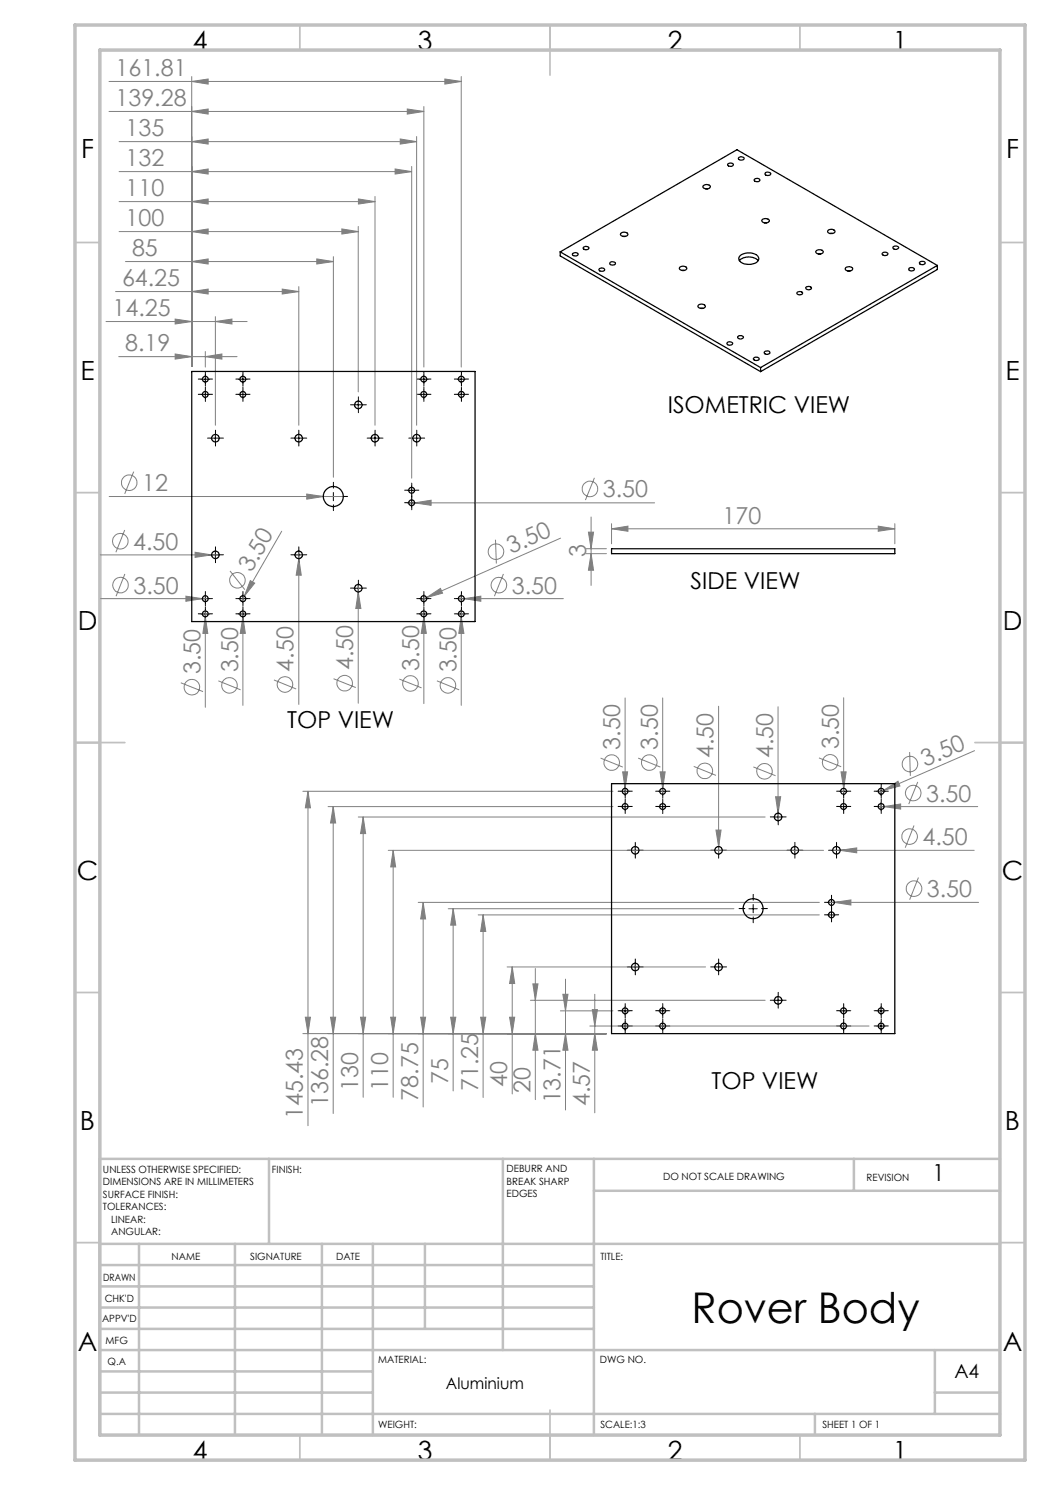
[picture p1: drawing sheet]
<svg xmlns="http://www.w3.org/2000/svg" width="210mm" height="297mm" viewBox="0 0 210 297" stroke-linecap="round" stroke-linejoin="round" font-family="sans-serif">
<g fill="none" stroke="#808080" stroke-width=".2">
<path d="M21.8 16.3h70.5M38.3 16.3l3.3-.5v1zM38.3 15.3v58M89 15.8l3.3 .5-3.3 .5zM92.3 15.3v58.1M21.8 22.3h63M23.8 34.3h58.5M23.8 28.3h59.5M38.3 34.3l3.3-.5v1zM38.3 28.3l3.3-.5v1zM38.3 22.3l3.3-.5v1zM71.7 39.8l3.3 .5-3.3 .5z"/>
<path d="M75 39.3v45.8M79 33.8l3.3 .5-3.3 .5zM80 27.8l3.3 .5-3.3 .5zM81.5 21.8l3.3 .5-3.3 .5zM82.3 33.3v62.3M83.3 27.3v57.8M84.8 21.3v52.1M23.1 58.3h36.7M23.8 46.3h47.8M23.8 40.3h51.2M25.1 52.3h41.6M38.3 58.3l3.3-.5v1z"/>
<path d="M38.3 52.3l3.3-.5v1zM38.3 46.3l3.3-.5v1zM38.3 40.3l3.3-.5v1zM56.4 57.8l3.4 .5-3.4 .5zM59.8 57.3v27.8M63.4 51.8l3.3 .5-3.3 .5zM66.7 51.3v44.2M68.4 45.8l3.2 .5-3.2 .5zM71.6 45.3v33.1M21.2 64.3h28.2M23.7 71.3h23.7M35 70.8l3.3 .5-3.3 .5z"/>
<path d="M35 63.8l3.3 .5-3.3 .5zM41.1 71.3l3.3-.5v1zM41.1 70.3v3.1M43.1 64.3l3.3-.5v1zM43.1 63.3v21.8M21.8 99.3h46.9M26.7 94.3l-1.8 4.5M61.3 98.8l3.4 .5-3.4 .5zM118.9 95.6l-1.8 4.4M20.1 111h23.7M20.1 119.7h21.5M24.9 106l-1.7 4.5"/>
<path d="M25 114.8l-1.8 4.4M37.2 119.2l3.3 .5-3.3 .6zM39 110.5l3.3 .5-3.3 .5zM46 114.2l3 3.7M48.9 119.2l-.6 1.1M50.1 116.1l.8 .5-2 2.6zM56.3 106.3l-7.4 12.9M59.8 111.7l.5 3.3h-1.1zM59.8 110.2v30.7M71.6 118.4l.6 3.3h-1zM71.6 116.9v23.7M81.7 100.6h49.2"/>
<path d="M82.9 100.6l3.3-.6v1.1zM85.3 119.5l2.8-1.8 .4 .9zM85.3 119.5l-1.1 .5M91.7 119.7h21M92.9 119.7l3.3-.5v1.1zM99.1 107.9l.2 4.8M100.7 114.8l-1.8 4.4M112.1 107.6l-26.8 11.9M117.2 109.7h4.1M117.2 110.7h4.1M117.7 106.4h1l-.5 3.3zM118.2 103.4v13.7"/>
<path d="M118.2 110.7l.5 3.3h-1zM122.3 105.8l3.3-.6v1.1zM122.3 104.7v4.1M122.3 105.8h56.7M175.6 105.2l3.4 .6-3.4 .5zM179 104.7v4.1M36.2 136.6l4.4 1.7M41.1 123.4l.5 3.3h-1zM41.1 122.2v19.3M43.7 136.2l4.4 1.8M48.6 123.4l.5 3.3h-1.1zM48.6 122.2v18.9"/>
<path d="M54.8 136l4.4 1.8M66.7 135.7l4.5 1.8M79.9 135.8l4.4 1.8M84.8 123.4l.5 3.3h-1.1zM84.8 122.2v18.5M87.4 136.2l4.4 1.8M92.3 123.4l.5 3.3h-1zM92.3 122.2v18.9M125 139.6v19.3M132.5 139.6v19.3M168.7 139.6v19.3M60.6 158.3h62"/>
<path d="M61.6 158.3v66.8M61.6 158.3l.5 3.3h-1zM120.1 151.6l4.5 1.8M124.5 154.4h1l-.5 3.3zM127.6 151.6l4.5 1.8M132 154.4h1l-.5 3.3zM138.7 153.3l4.5 1.8M143.7 141.2v29.6M150.7 153.4l4.4 1.7M155.1 159.3h1l-.5 3.4zM155.6 141.4v22.7M163.8 151.6l4.4 1.7"/>
<path d="M168.2 154.4h1l-.5 3.3zM176.8 158l2.8-1.8 .4 1zM176.8 158l-1.1 .5M181.9 150.4l.2 4.8M183.6 156.4l-1.8 4.4M194.9 150.1l-18.1 7.9M65.6 161.3h57M66.6 161.3v61.4M66.6 161.3l.5 3.3h-1zM71.6 163.4h81.4M72.6 163.4v56.1M72.6 163.4l.5 3.3h-1z"/>
<path d="M77.6 170.1h87.1M78.6 170.1v49.4M78.6 170.1l.5 3.3h-1zM143.2 166h1l-.5 3.3zM166.5 170.1h28.3M168 170.1l3.3-.5v1zM175.6 161.3h19.9M176.8 161.3l3.3-.5v1zM182.8 165.1l-1.8 4.4M183.7 175.5l-1.8 4.4M83.6 180.5h80.3M84.6 180.5v40.9"/>
<path d="M84.6 180.5l.5 3.3h-1zM89.6 181.7h57.2M90.6 181.7v36.5M90.6 181.7l.6 3.3h-1.1zM95.6 183h68.3M96.6 183v36.5M96.6 183l.6 3.3h-1.1zM101.4 193.4h39.7M102.4 193.4v25.4M102.4 193.4l.5 3.3h-1zM106.6 196.8h1l-.5 3.3zM107.1 193.7v26.2"/>
<path d="M112.6 198.9h1l-.5 3.3zM113.1 195.8v26.2M119 198.9v23.7M165.7 180.5h30M166.9 180.5l3.3-.5v1zM60.6 206.7h60.7M61.1 203.4h1l-.5 3.3zM66.1 203.4h1l-.5 3.3zM72.1 203.4h1l-.5 3.3zM78.1 203.4h1l-.5 3.3zM84.1 203.4h1l-.5 3.3zM90.1 203.4h1.1l-.6 3.3z"/>
<path d="M96.1 203.4h1.1l-.6 3.3zM101.9 203.4h1l-.5 3.3zM106.1 200.1h46.9M107.1 206.7l.5 3.3h-1zM112.1 202.2h10.5M113.1 206.7l.5 3.3h-1zM118 205.2h55.8M118.5 201.9h1l-.5 3.3zM119 206.7l.5 3.3h-1z"/>
<circle cx="25.9" cy="96.5" r="1.55"/>
<circle cx="118" cy="97.8" r="1.55"/>
<circle cx="24.1" cy="108.2" r="1.56"/>
<circle cx="24.1" cy="117" r="1.56"/>
<circle cx="47.5" cy="116.1" r="1.56"/>
<circle cx="99.2" cy="110.3" r="1.56"/>
<circle cx="99.8" cy="117" r="1.56"/>
<circle cx="38.4" cy="137.4" r="1.55"/>
<circle cx="45.9" cy="137.1" r="1.55"/>
<circle cx="57" cy="136.9" r="1.55"/>
<circle cx="68.9" cy="136.6" r="1.55"/>
<circle cx="82.1" cy="136.7" r="1.55"/>
<circle cx="89.6" cy="137.1" r="1.55"/>
<circle cx="122.3" cy="152.5" r="1.55"/>
<circle cx="129.8" cy="152.5" r="1.55"/>
<circle cx="141" cy="154.2" r="1.55"/>
<circle cx="152.9" cy="154.3" r="1.56"/>
<circle cx="166" cy="152.5" r="1.56"/>
<circle cx="182" cy="152.8" r="1.56"/>
<circle cx="182.7" cy="158.6" r="1.56"/>
<circle cx="181.9" cy="167.3" r="1.55"/>
<circle cx="182.8" cy="177.7" r="1.56"/>
</g>
<g fill="none" stroke="#000" stroke-width=".2" stroke-dasharray="15.2 1.3 1.3 1.3">
<path d="M40.2 75.8h-.5M40.2 78.9h-.5M41.1 75v-.6M41.1 76.6v.6M41.1 78v-.6M41.1 79.7v.6M41.9 75.8h.6M41.9 78.9h.6M47.8 75.8h-.6M47.8 78.9h-.6M48.6 75v-.6M48.6 76.6v.6"/>
<path d="M48.6 78v-.6M48.6 79.7v.6M49.4 75.8h.6M49.4 78.9h.6M83.9 75.8h-.5M83.9 78.9h-.5M84.8 75v-.6M84.8 76.6v.6M84.8 78v-.6M84.8 79.7v.6M85.6 75.8h.6M85.6 78.9h.6"/>
<path d="M91.5 75.8h-.6M91.5 78.9h-.6M92.3 75v-.6M92.3 76.6v.6M92.3 78v-.6M92.3 79.7v.6M93.1 75.8h.6M93.1 78.9h.6M42.3 87.6h-.8M43.1 86.8v-.8M43.1 88.5v.7M43.9 87.6h.8"/>
<path d="M58.9 87.6h-.7M59.8 86.8v-.8M59.8 88.5v.7M60.6 87.6h.7M65 99.3h-1.2M66.7 97.6v-1.1M68.3 99.3h1.2M70.8 81h-.7M71.7 80.1v-.7M71.7 81.8v.7M72.5 81h.8M74.2 87.6h-.8"/>
<path d="M75 86.8v-.8M75 88.5v.7M75.8 87.6h.8M81.5 98h-.6M82.3 97.2v-.6M82.3 98.9v.6M82.3 99.7v-.6M82.5 87.6h-.7M83.2 98h.6M83.3 86.8v-.8M83.3 88.5v.7M84.2 87.6h.7"/>
<path d="M40.2 119.7h-.5M41.1 118.9v-.6M41.9 119.7h.6M42.3 111h-.8M43.1 110.1v-.7M43.1 111.8v.7M43.9 111h.8M47.8 119.7h-.6M48.6 118.9v-.6M49.4 119.7h.6M58.9 111h-.7M59.8 110.1v-.7"/>
<path d="M59.8 111.8v.7M60.6 111h.7M66.7 101v1.1M70.8 117.6h-.7M71.7 116.8v-.8M71.7 118.5v.7M72.5 117.6h.8M81.5 100.5h-.6M82.3 101.4v.6M83.2 100.5h.6M83.9 119.7h-.5M84.8 118.9v-.6"/>
<path d="M85.6 119.7h.6M91.5 119.7h-.6M92.3 118.9v-.6M93.1 119.7h.6M40.2 122.8h-.5M41.1 120.6v.5M41.1 121.9v-.5M41.1 123.6v.6M41.9 122.8h.6M47.8 122.8h-.6M48.6 120.6v.5M48.6 121.9v-.5"/>
<path d="M48.6 123.6v.6M49.4 122.8h.6M83.9 122.8h-.5M84.8 120.6v.5M84.8 121.9v-.5M84.8 123.6v.6M85.6 122.8h.6M91.5 122.8h-.6M92.3 120.6v.5M92.3 121.9v-.5M92.3 123.6v.6M93.1 122.8h.6"/>
<path d="M124.2 158.2h-.6M125 157.4v-.6M125 159.1v.6M125.9 158.2h.6M131.7 158.2h-.6M132.5 157.4v-.6M132.5 159.1v.6M133.4 158.2h.6M167.9 158.2h-.6M168.7 157.4v-.6M168.7 159.1v.6M169.6 158.2h.6"/>
<path d="M175.4 158.2h-.6M176.2 157.4v-.6M176.2 159.1v.6M177.1 158.2h.6M124.2 161.3h-.6M125 160.5v-.6M125 162.1v.6M125.9 161.3h.6M126.2 170.1h-.7M127.1 169.2v-.7M127.1 170.9v.7M127.9 170.1h.7"/>
<path d="M131.7 161.3h-.6M132.5 160.5v-.6M132.5 162.1v.6M133.4 161.3h.6M142.9 170.1h-.8M143.7 169.2v-.7M143.7 170.9v.7M144.6 170.1h.7M154.8 163.4h-.7M155.6 162.6v-.8M155.6 164.2v.8M156.5 163.4h.7"/>
<path d="M158.1 170.1h-.7M159 169.2v-.7M159 170.9v.7M159.8 170.1h.8M166.3 179.6v-.5M166.5 170.1h-.8M167.3 169.2v-.7M167.3 170.9v.7M167.9 161.3h-.6M168.1 170.1h.8M168.7 160.5v-.6M168.7 162.1v.6"/>
<path d="M169.6 161.3h.6M175.4 161.3h-.6M176.2 160.5v-.6M176.2 162.1v.6M177.1 161.3h.6M126.2 193.4h-.7M127.1 192.6v-.8M127.1 194.2v.8M127.9 193.4h.7M142.9 193.4h-.8M143.7 192.6v-.8M143.7 194.2v.8"/>
<path d="M144.6 193.4h.7M149 181.7h-1.2M150.6 180.1v-1.2M150.6 183.4v1.2M152.3 181.7h1.2M155.6 199.2v-.7M165.5 180.5h-.6M165.5 183h-.6M166.3 181.3v.6M166.3 182.1v-.5M166.3 183.8v.6M167.1 180.5h.6"/>
<path d="M167.1 183h.6M124.2 202.1h-.6M124.2 205.2h-.6M125 201.3v-.6M125 203v.6M125 204.4v-.6M125 206v.6M125.9 202.1h.6M125.9 205.2h.6M131.7 202.1h-.6M131.7 205.2h-.6M132.5 201.3v-.6"/>
<path d="M132.5 203v.6M132.5 204.4v-.6M132.5 206v.6M133.4 202.1h.6M133.4 205.2h.6M154.8 200.1h-.7M155.6 200.9v.7M156.5 200.1h.7M167.9 202.1h-.6M167.9 205.2h-.6M168.7 201.3v-.6M168.7 203v.6"/>
<path d="M168.7 204.4v-.6M168.7 206v.6M169.6 202.1h.6M169.6 205.2h.6M175.4 202.1h-.6M175.4 205.2h-.6M176.2 201.3v-.6M176.2 203v.6M176.2 204.4v-.6M176.2 206v.6M177.1 202.1h.6M177.1 205.2h.6"/>
</g>
<g fill="none" stroke="#000" stroke-width=".2">
<path d="M40.2 75.8h1.7M40.2 78.9h1.7M41.1 75v1.7M41.1 78v1.7M47.7 75.8h1.7M47.7 78.9h1.7M48.6 75v1.7M48.6 78v1.7M83.9 75.8h1.7M83.9 78.9h1.7M84.8 75v1.7M84.8 78v1.7"/>
<path d="M91.4 75.8h1.7M91.4 78.9h1.7M92.3 75v1.7M92.3 78v1.7M42.3 87.6h1.6M43.1 86.8v1.7M58.9 87.6h1.7M59.8 86.8v1.7M65.8 99.3h1.7M66.7 98.5v1.7M70.8 81h1.7M71.6 80.1v1.7"/>
<path d="M74.2 87.6h1.6M75 86.8v1.7M81.5 98.1h1.6M82.3 97.2v1.7M82.3 99.7v1.7M82.5 87.6h1.7M83.3 86.8v1.7M40.2 119.7h1.7M41.1 118.9v1.7M42.3 111h1.6M43.1 110.1v1.7M47.7 119.7h1.7"/>
<path d="M48.6 118.9v1.7M58.9 111h1.7M59.8 110.1v1.7M70.8 117.6h1.7M71.6 116.8v1.7M81.5 100.6h1.6M83.9 119.7h1.7M84.8 118.9v1.7M91.4 119.7h1.7M92.3 118.9v1.7M40.2 122.8h1.7M41.1 122v1.6"/>
<path d="M47.7 122.8h1.7M48.6 122v1.6M83.9 122.8h1.7M84.8 122v1.6M91.4 122.8h1.7M92.3 122v1.6M124.2 158.3h1.7M125 157.4v1.7M131.7 158.3h1.6M132.5 157.4v1.7M167.9 158.3h1.6M168.7 157.4v1.7"/>
<path d="M175.4 158.3h1.7M176.2 157.4v1.7M124.2 161.3h1.7M125 160.5v1.6M126.2 170.1h1.7M127 169.2v1.7M131.7 161.3h1.6M132.5 160.5v1.6M142.9 170.1h1.6M143.7 169.2v1.7M154.8 163.4h1.7M155.6 162.6v1.6"/>
<path d="M158.1 170.1h1.7M159 169.2v1.7M166.3 179.7v1.6M166.4 170.1h1.7M167.3 169.2v1.7M167.9 161.3h1.6M168.7 160.5v1.6M175.4 161.3h1.7M176.2 160.5v1.6M126.2 193.4h1.7M127 192.6v1.6M142.9 193.4h1.6"/>
<path d="M143.7 192.6v1.6M149.8 181.7h1.6M150.6 180.9v1.7M155.6 199.2v1.7M165.5 180.5h1.6M165.5 183h1.6M166.3 182.1v1.7M124.2 202.2h1.7M124.2 205.2h1.7M125 201.3v1.7M125 204.4v1.7M131.7 202.2h1.6"/>
<path d="M131.7 205.2h1.6M132.5 201.3v1.7M132.5 204.4v1.7M154.8 200.1h1.7M167.9 202.2h1.6M167.9 205.2h1.6M168.7 201.3v1.7M168.7 204.4v1.7M175.4 202.2h1.7M175.4 205.2h1.7M176.2 201.3v1.7M176.2 204.4v1.7"/>
</g>
<g fill="none" stroke="#c0c0c0" stroke-width=".35">
<path d="M60 5v5M110 5v10M160 5v5M15 48.5h5M200 48.5h5M15 98.5h5M200 98.5h5M15 148.5h10M195 148.5h10M15 198.5h5M200 198.5h5M15 248.5h5"/>
<path d="M200 248.5h5M60 287v5M110 282v10M160 287v5"/>
</g>
<g fill="none" stroke="#c0c0c0" stroke-width=".5">
<path d="M53.8 231.8v17M100.6 231.8v38.2M118.8 231.8v55.2M118.8 238.2h81.2M170.8 231.8v6.4M200 231.8h-180v55.2M20 248.8h180M20 257.3h98.8M20 253h98.8M27.8 248.8v38.2M47 248.8v38.2M64.4 248.8v38.2"/>
<path d="M74.6 248.8v38.2M85 248.8v17M20 265.8h98.8M20 261.5h98.8M20 278.5h54.6M20 274.3h54.6M20 270h180M187 278.5h13M187 270v12.8M20 282.8h180M163 282.8v4.2"/>
</g>
<path d="M15 5h190v287h-190zM20 10h180v277h-180z" fill="none" stroke="#c0c0c0" stroke-width=".7"/>
<g fill="#808080">
<path d="M37.2 119.2l3.3 .5-3.3 .6z"/>
<path d="M39 110.5l3.3 .5-3.3 .5z"/>
<path d="M166.9 180.5l3.3-.5v1z"/>
<path d="M61.3 98.8l3.4 .5-3.4 .5z"/>
<path d="M176.8 158l2.8-1.8 .4 1z"/>
<path d="M85.3 119.5l2.8-1.8 .4 .9z"/>
<path d="M50.1 116.1l.8 .5-2 2.6z"/>
<path d="M168.2 154.4h1l-.5 3.3z"/>
<path d="M41.1 123.4l.5 3.3h-1z"/>
<path d="M143.2 166h1l-.5 3.3z"/>
<path d="M124.5 154.4h1l-.5 3.3z"/>
<path d="M168 170.1l3.3-.5v1z"/>
<path d="M122.3 105.8l3.3-.6v1.1zM175.6 105.2l3.4 .6-3.4 .5zM35 70.8l3.3 .5-3.3 .5zM41.1 71.3l3.3-.5v1zM35 63.8l3.3 .5-3.3 .5zM43.1 64.3l3.3-.5v1zM38.3 58.3l3.3-.5v1zM56.4 57.8l3.4 .5-3.4 .5zM38.3 52.3l3.3-.5v1zM63.4 51.8l3.3 .5-3.3 .5zM38.3 46.3l3.3-.5v1zM68.4 45.8l3.2 .5-3.2 .5zM38.3 40.3l3.3-.5v1zM71.7 39.8l3.3 .5-3.3 .5zM38.3 34.3l3.3-.5v1zM79 33.8l3.3 .5-3.3 .5zM38.3 28.3l3.3-.5v1zM80 27.8l3.3 .5-3.3 .5zM38.3 22.3l3.3-.5v1zM81.5 21.8l3.3 .5-3.3 .5zM38.3 16.3l3.3-.5v1zM89 15.8l3.3 .5-3.3 .5z"/>
<path d="M113.1 206.7l.5 3.3h-1zM112.6 198.9h1l-.5 3.3zM107.1 206.7l.5 3.3h-1zM106.6 196.8h1l-.5 3.3zM96.1 203.4h1.1l-.6 3.3zM96.6 183l.6 3.3h-1.1zM90.1 203.4h1.1l-.6 3.3zM90.6 181.7l.6 3.3h-1.1zM84.1 203.4h1l-.5 3.3zM84.6 180.5l.5 3.3h-1zM72.1 203.4h1l-.5 3.3zM72.6 163.4l.5 3.3h-1zM66.1 203.4h1l-.5 3.3zM66.6 161.3l.5 3.3h-1zM61.1 203.4h1l-.5 3.3zM61.6 158.3l.5 3.3h-1zM78.1 203.4h1l-.5 3.3zM78.6 170.1l.5 3.3h-1zM101.9 203.4h1l-.5 3.3zM102.4 193.4l.5 3.3h-1zM119 206.7l.5 3.3h-1zM118.5 201.9h1l-.5 3.3z"/>
<path d="M48.6 123.4l-.6 3.3h1.1zM71.6 118.4l-.4 3.3h1zM92.3 123.4l-.5 3.3h1z"/>
<path d="M155.1 159.3l.5 3.4 .5-3.4zM132 154.4l.5 3.3 .5-3.3z"/>
<path d="M59.8 111.7l-.6 3.3h1.1zM84.8 123.4l-.6 3.3h1.1z"/>
<path d="M117.7 106.4h1l-.5 3.3zM118.2 110.7l.5 3.3h-1z"/>
<path d="M176.8 161.3l3.3 .5v-1zM92.9 119.7l3.3 .6v-1.1zM82.9 100.6l3.3 .5v-1.1z"/>
</g>
<g fill="none" stroke="#000" stroke-width=".25">
<path d="M140.7 37.1a.92 .92 0 0 1 1.4 .3 .83 .83 0 0 1-.8 .4 .83 .83 0 0 1-.7-.5zM141.1 37.7h.5M145.6 32.8a.64 .64 0 0 1 1 .2 .67 .67 0 0 1-1.1-.1zM147.8 31.5a.64 .64 0 0 1 1 .3 .6 .6 0 0 1-.6 .2 .6 .6 0 0 1-.5-.4zM150.9 35.9a.65 .65 0 0 1 1.1 .2 .71 .71 0 0 1-1.2-.1zM153.1 34.5a.84 .84 0 0 1 1.1 .2 .64 .64 0 0 1-.6 .4 .64 .64 0 0 1-.6-.4zM112 50.4l40.1 23.1M112 50.4l35.4-20.5 40.1 23.2M112 50.4v.8l40.1 23.1M114.5 50.7a.64 .64 0 0 1 1.1 .2 .67 .67 0 0 1-1.1-.1zM116.7 49.5a.64 .64 0 0 1 1.1 .2 .6 .6 0 0 1-.7 .3 .6 .6 0 0 1-.4-.5zM119.8 53.8a.65 .65 0 0 1 1.1 .2 .71 .71 0 0 1-1.1-.1z"/>
<path d="M122.1 52.5a.78 .78 0 0 1 1 .2 .61 .61 0 0 1-.6 .3 .61 .61 0 0 1-.5-.4zM124.1 46.7a.85 .85 0 0 1 1.5 .3 .85 .85 0 0 1-1.5-.2zM124.6 47.3h.5M135.9 53.5a.95 .95 0 0 1 1.5 .2 .81 .81 0 0 1-.8 .4 .81 .81 0 0 1-.7-.5zM136.4 54.1h.5M147.9 52.1a2.72 2.72 0 0 1 3.7 0M147.9 51.3a2.74 2.74 0 0 1 3.8 .1 1.2 1.2 0 0 1-1.4 1.4 2.14 2.14 0 0 1-2.6-1zM152.5 43.8a.8 .8 0 0 1 1.3 .5 .87 .87 0 0 1-1.4-.2zM152.9 44.6h.5M159.5 58.5a.58 .58 0 0 1 .6-.2 .58 .58 0 0 1 .4 .5 .65 .65 0 0 1-1.1-.2zM161.2 57.4a.58 .58 0 0 1 .6-.2 .58 .58 0 0 1 .4 .5 .65 .65 0 0 1-1.1-.2zM163.2 50.2a.89 .89 0 0 1 1.4 .2 .83 .83 0 0 1-.7 .4 .83 .83 0 0 1-.7-.5z"/>
<path d="M163.7 50.8h.4M165.6 46.1a.79 .79 0 0 1 .8-.3 .79 .79 0 0 1 .6 .6 .95 .95 0 0 1-1.5-.1zM166 46.7h.5M169.1 53.6a.87 .87 0 0 1 1.4 .2 .81 .81 0 0 1-.7 .4 .81 .81 0 0 1-.7-.5zM169.5 54.2h.5M176.5 50.7a.61 .61 0 0 1 .6-.3 .61 .61 0 0 1 .5 .5 .6 .6 0 0 1-.7 .2 .6 .6 0 0 1-.4-.4zM178.6 49.4a.63 .63 0 0 1 .6-.2 .63 .63 0 0 1 .5 .4 .6 .6 0 0 1-.6 .3 .6 .6 0 0 1-.5-.5zM181.9 53.6a.53 .53 0 0 1 .6-.1 .53 .53 0 0 1 .3 .5 .56 .56 0 0 1-.6 .2 .56 .56 0 0 1-.4-.5zM183.9 52.5a.64 .64 0 0 1 1.1 .2 .73 .73 0 0 1-1.1-.1zM187.5 53.1l-35.4 20.4M187.5 53.1v.8l-35.4 20.4M38.3 74.3h56.7v50h-56.7z"/>
<path d="M139.7 61.1a.92 .92 0 0 1 1.4 .2 .81 .81 0 0 1-.8 .4 .81 .81 0 0 1-.7-.5zM140.1 61.7h.5M145.5 68.5a.64 .64 0 0 1 1 .3 .6 .6 0 0 1-.6 .2 .6 .6 0 0 1-.5-.4zM147.6 67.3a.63 .63 0 0 1 .6-.2 .63 .63 0 0 1 .5 .5 .6 .6 0 0 1-.7 .2 .6 .6 0 0 1-.4-.5zM150.8 71.5a.54 .54 0 0 1 .7-.1 .54 .54 0 0 1 .3 .6 .72 .72 0 0 1-1.1-.3zM152.1 73.5v.8M153 70.3a.64 .64 0 0 1 1 .3 .69 .69 0 0 1-1.2-.1zM122.3 109.7h56.7v1h-56.7zM122.3 156.7h56.7v50h-56.7z"/>
<circle cx="41.1" cy="78.9" r=".58"/>
<circle cx="41.1" cy="75.8" r=".58"/>
<circle cx="48.6" cy="78.9" r=".59"/>
<circle cx="48.6" cy="75.8" r=".59"/>
<circle cx="84.8" cy="78.9" r=".59"/>
<circle cx="84.8" cy="75.8" r=".59"/>
<circle cx="92.3" cy="78.9" r=".59"/>
<circle cx="92.3" cy="75.8" r=".59"/>
<circle cx="43.1" cy="87.6" r=".76"/>
<circle cx="59.8" cy="87.6" r=".75"/>
<circle cx="66.7" cy="99.3" r="2"/>
<circle cx="71.7" cy="81" r=".76"/>
<circle cx="75" cy="87.6" r=".75"/>
<circle cx="82.3" cy="98.1" r=".59"/>
<circle cx="83.3" cy="87.6" r=".75"/>
<circle cx="41.1" cy="119.7" r=".58"/>
<circle cx="43.1" cy="111" r=".75"/>
<circle cx="48.6" cy="119.7" r=".59"/>
<circle cx="59.8" cy="111" r=".74"/>
<circle cx="71.7" cy="117.7" r=".75"/>
<circle cx="82.3" cy="100.6" r=".59"/>
<circle cx="84.8" cy="119.7" r=".59"/>
<circle cx="92.3" cy="119.7" r=".59"/>
<circle cx="41.1" cy="122.8" r=".58"/>
<circle cx="48.6" cy="122.8" r=".59"/>
<circle cx="84.8" cy="122.8" r=".59"/>
<circle cx="92.3" cy="122.8" r=".59"/>
<circle cx="125" cy="158.3" r=".58"/>
<circle cx="132.5" cy="158.3" r=".59"/>
<circle cx="168.7" cy="158.3" r=".59"/>
<circle cx="176.2" cy="158.3" r=".59"/>
<circle cx="125" cy="161.3" r=".58"/>
<circle cx="127" cy="170.1" r=".75"/>
<circle cx="132.5" cy="161.3" r=".59"/>
<circle cx="143.7" cy="170.1" r=".74"/>
<circle cx="155.6" cy="163.4" r=".75"/>
<circle cx="159" cy="170.1" r=".74"/>
<circle cx="167.3" cy="170.1" r=".74"/>
<circle cx="168.7" cy="161.3" r=".59"/>
<circle cx="176.2" cy="161.3" r=".59"/>
<circle cx="127.1" cy="193.4" r=".76"/>
<circle cx="143.7" cy="193.4" r=".75"/>
<circle cx="150.6" cy="181.7" r="2"/>
<circle cx="166.3" cy="180.5" r=".58"/>
<circle cx="166.3" cy="183" r=".58"/>
<circle cx="125" cy="202.2" r=".58"/>
<circle cx="125" cy="205.2" r=".58"/>
<circle cx="132.5" cy="202.1" r=".59"/>
<circle cx="132.5" cy="205.2" r=".59"/>
<circle cx="155.6" cy="200.1" r=".76"/>
<circle cx="168.7" cy="205.2" r=".59"/>
<circle cx="168.7" cy="202.1" r=".59"/>
<circle cx="176.2" cy="202.1" r=".59"/>
<circle cx="176.2" cy="205.2" r=".59"/>
</g>
<text font-size="8.5" x="138.3" y="264.5">Rover Body</text>
<g font-size="5.3">
<text x="38.5" y="9.9">4</text>
<text x="83.5" y="9.9">3</text>
<text x="133.6" y="9.9">2</text>
<text x="178.6" y="9.9">1</text>
<text x="16.2" y="31.7">F</text>
<text x="201.2" y="31.7">F</text>
<text x="16.1" y="75.9">E</text>
<text x="201.1" y="75.9">E</text>
<text x="15.5" y="125.9">D</text>
<text x="200.5" y="125.9">D</text>
<text x="15.4" y="175.9">C</text>
<text x="200.4" y="175.9">C</text>
<text x="16" y="225.9">B</text>
<text x="201" y="225.9">B</text>
<text x="15.5" y="270.2">A</text>
<text x="200.5" y="270.2">A</text>
<text x="38.5" y="291.9">4</text>
<text x="83.5" y="291.9">3</text>
<text x="133.6" y="291.9">2</text>
<text x="178.6" y="291.9">1</text>
</g>
<g font-size="4.7" fill="#808080">
<text x="23.1" y="15.3">161.81</text>
<text x="23.1" y="21.3">139.28</text>
<text x="25.1" y="27.3">135</text>
<text x="25.1" y="33.3">132</text>
<text x="25.1" y="39.3">110</text>
<text x="25.1" y="45.3">100</text>
<text x="26.4" y="51.3">85</text>
<text x="24.4" y="57.3">64.25</text>
<text x="22.5" y="63.3">14.25</text>
<text x="25" y="70.3">8.19</text>
<text x="28.4" y="98.2">12</text>
<text x="120.6" y="99.5">3.50</text>
<text x="144.5" y="104.7">170</text>
<text x="26.6" y="109.9">4.50</text>
<text x="102.3" y="110.8" transform="rotate(-24 102.3 110.8)">3.50</text>
<text x="117.2" y="111.4" transform="rotate(-90 117.2 111.4)">3</text>
<text x="26.7" y="118.7">3.50</text>
<text x="50.3" y="114.7" transform="rotate(-60 50.3 114.7)">3.50</text>
<text x="102.4" y="118.7">3.50</text>
<text x="40.1" y="134.9" transform="rotate(-90 40.1 134.9)">3.50</text>
<text x="47.6" y="134.5" transform="rotate(-90 47.6 134.5)">3.50</text>
<text x="58.7" y="134.3" transform="rotate(-90 58.7 134.3)">4.50</text>
<text x="70.7" y="134.1" transform="rotate(-90 70.7 134.1)">4.50</text>
<text x="83.8" y="134.1" transform="rotate(-90 83.8 134.1)">3.50</text>
<text x="91.3" y="134.5" transform="rotate(-90 91.3 134.5)">3.50</text>
<text x="124.1" y="149.9" transform="rotate(-90 124.1 149.9)">3.50</text>
<text x="131.6" y="149.9" transform="rotate(-90 131.6 149.9)">3.50</text>
<text x="167.8" y="149.9" transform="rotate(-90 167.8 149.9)">3.50</text>
<text x="142.7" y="151.6" transform="rotate(-90 142.7 151.6)">4.50</text>
<text x="154.6" y="151.7" transform="rotate(-90 154.6 151.7)">4.50</text>
<text x="185" y="153.3" transform="rotate(-23 185 153.3)">3.50</text>
<text x="185.2" y="160.3">3.50</text>
<text x="184.5" y="169">4.50</text>
<text x="185.4" y="179.4">3.50</text>
<text x="65.6" y="221.4" transform="rotate(-90 65.6 221.4)">136.28</text>
<text x="71.6" y="218.2" transform="rotate(-90 71.6 218.2)">130</text>
<text x="77.6" y="218.2" transform="rotate(-90 77.6 218.2)">110</text>
<text x="83.6" y="220.1" transform="rotate(-90 83.6 220.1)">78.75</text>
<text x="89.6" y="216.9" transform="rotate(-90 89.6 216.9)">75</text>
<text x="95.6" y="218.2" transform="rotate(-90 95.6 218.2)">71.25</text>
<text x="101.4" y="217.5" transform="rotate(-90 101.4 217.5)">40</text>
<text x="106.1" y="218.6" transform="rotate(-90 106.1 218.6)">20</text>
<text x="112.1" y="220.7" transform="rotate(-90 112.1 220.7)">13.71</text>
<text x="118" y="221.2" transform="rotate(-90 118 221.2)">4.57</text>
<text x="60.6" y="223.8" transform="rotate(-90 60.6 223.8)">145.43</text>
</g>
<g font-size="4.7">
<text x="133.6" y="82.6">ISOMETRIC VIEW</text>
<text x="138.1" y="117.8">SIDE VIEW</text>
<text x="57.4" y="145.7">TOP VIEW</text>
<text x="142.3" y="217.8">TOP VIEW</text>
<text x="186.5" y="236.2">1</text>
</g>
<text font-size="3.9" x="190.9" y="275.5">A4</text>
<text font-size="3.2" x="89.2" y="277.9">Aluminium</text>
<g font-size="2">
<text x="20.6" y="234.6">UNLESS OTHERWISE SPECIFIED:</text>
<text x="20.6" y="237.1">DIMENSIONS ARE IN MILLIMETERS</text>
<text x="20.6" y="239.6">SURFACE FINISH:</text>
<text x="54.4" y="234.6">FINISH:</text>
<text x="101.3" y="234.5">DEBURR AND</text>
<text x="101.3" y="237">BREAK SHARP</text>
<text x="101.3" y="239.5">EDGES</text>
<text x="132.6" y="236">DO NOT SCALE DRAWING</text>
<text x="173.3" y="236.2">REVISION</text>
<text x="20.6" y="242.1">TOLERANCES:</text>
<text x="22.2" y="244.6">LINEAR:</text>
<text x="22.2" y="247.1">ANGULAR:</text>
<text x="34.3" y="252">NAME</text>
<text x="50" y="251.9">SIGNATURE</text>
<text x="67.2" y="251.9">DATE</text>
<text x="120.1" y="251.9">TITLE:</text>
<text x="20.6" y="256.1">DRAWN</text>
<text x="20.9" y="260.3">CHK'D</text>
<text x="20.4" y="264.4">APPV'D</text>
<text x="21.1" y="268.8">MFG</text>
<text x="21.5" y="273">Q.A</text>
<text x="75.6" y="272.5">MATERIAL:</text>
<text x="120" y="272.5">DWG NO.</text>
<text x="75.6" y="285.5">WEIGHT:</text>
<text x="120.1" y="285.6">SCALE:1:3</text>
<text x="164.5" y="285.6">SHEET 1 OF 1</text>
</g>
</svg>
